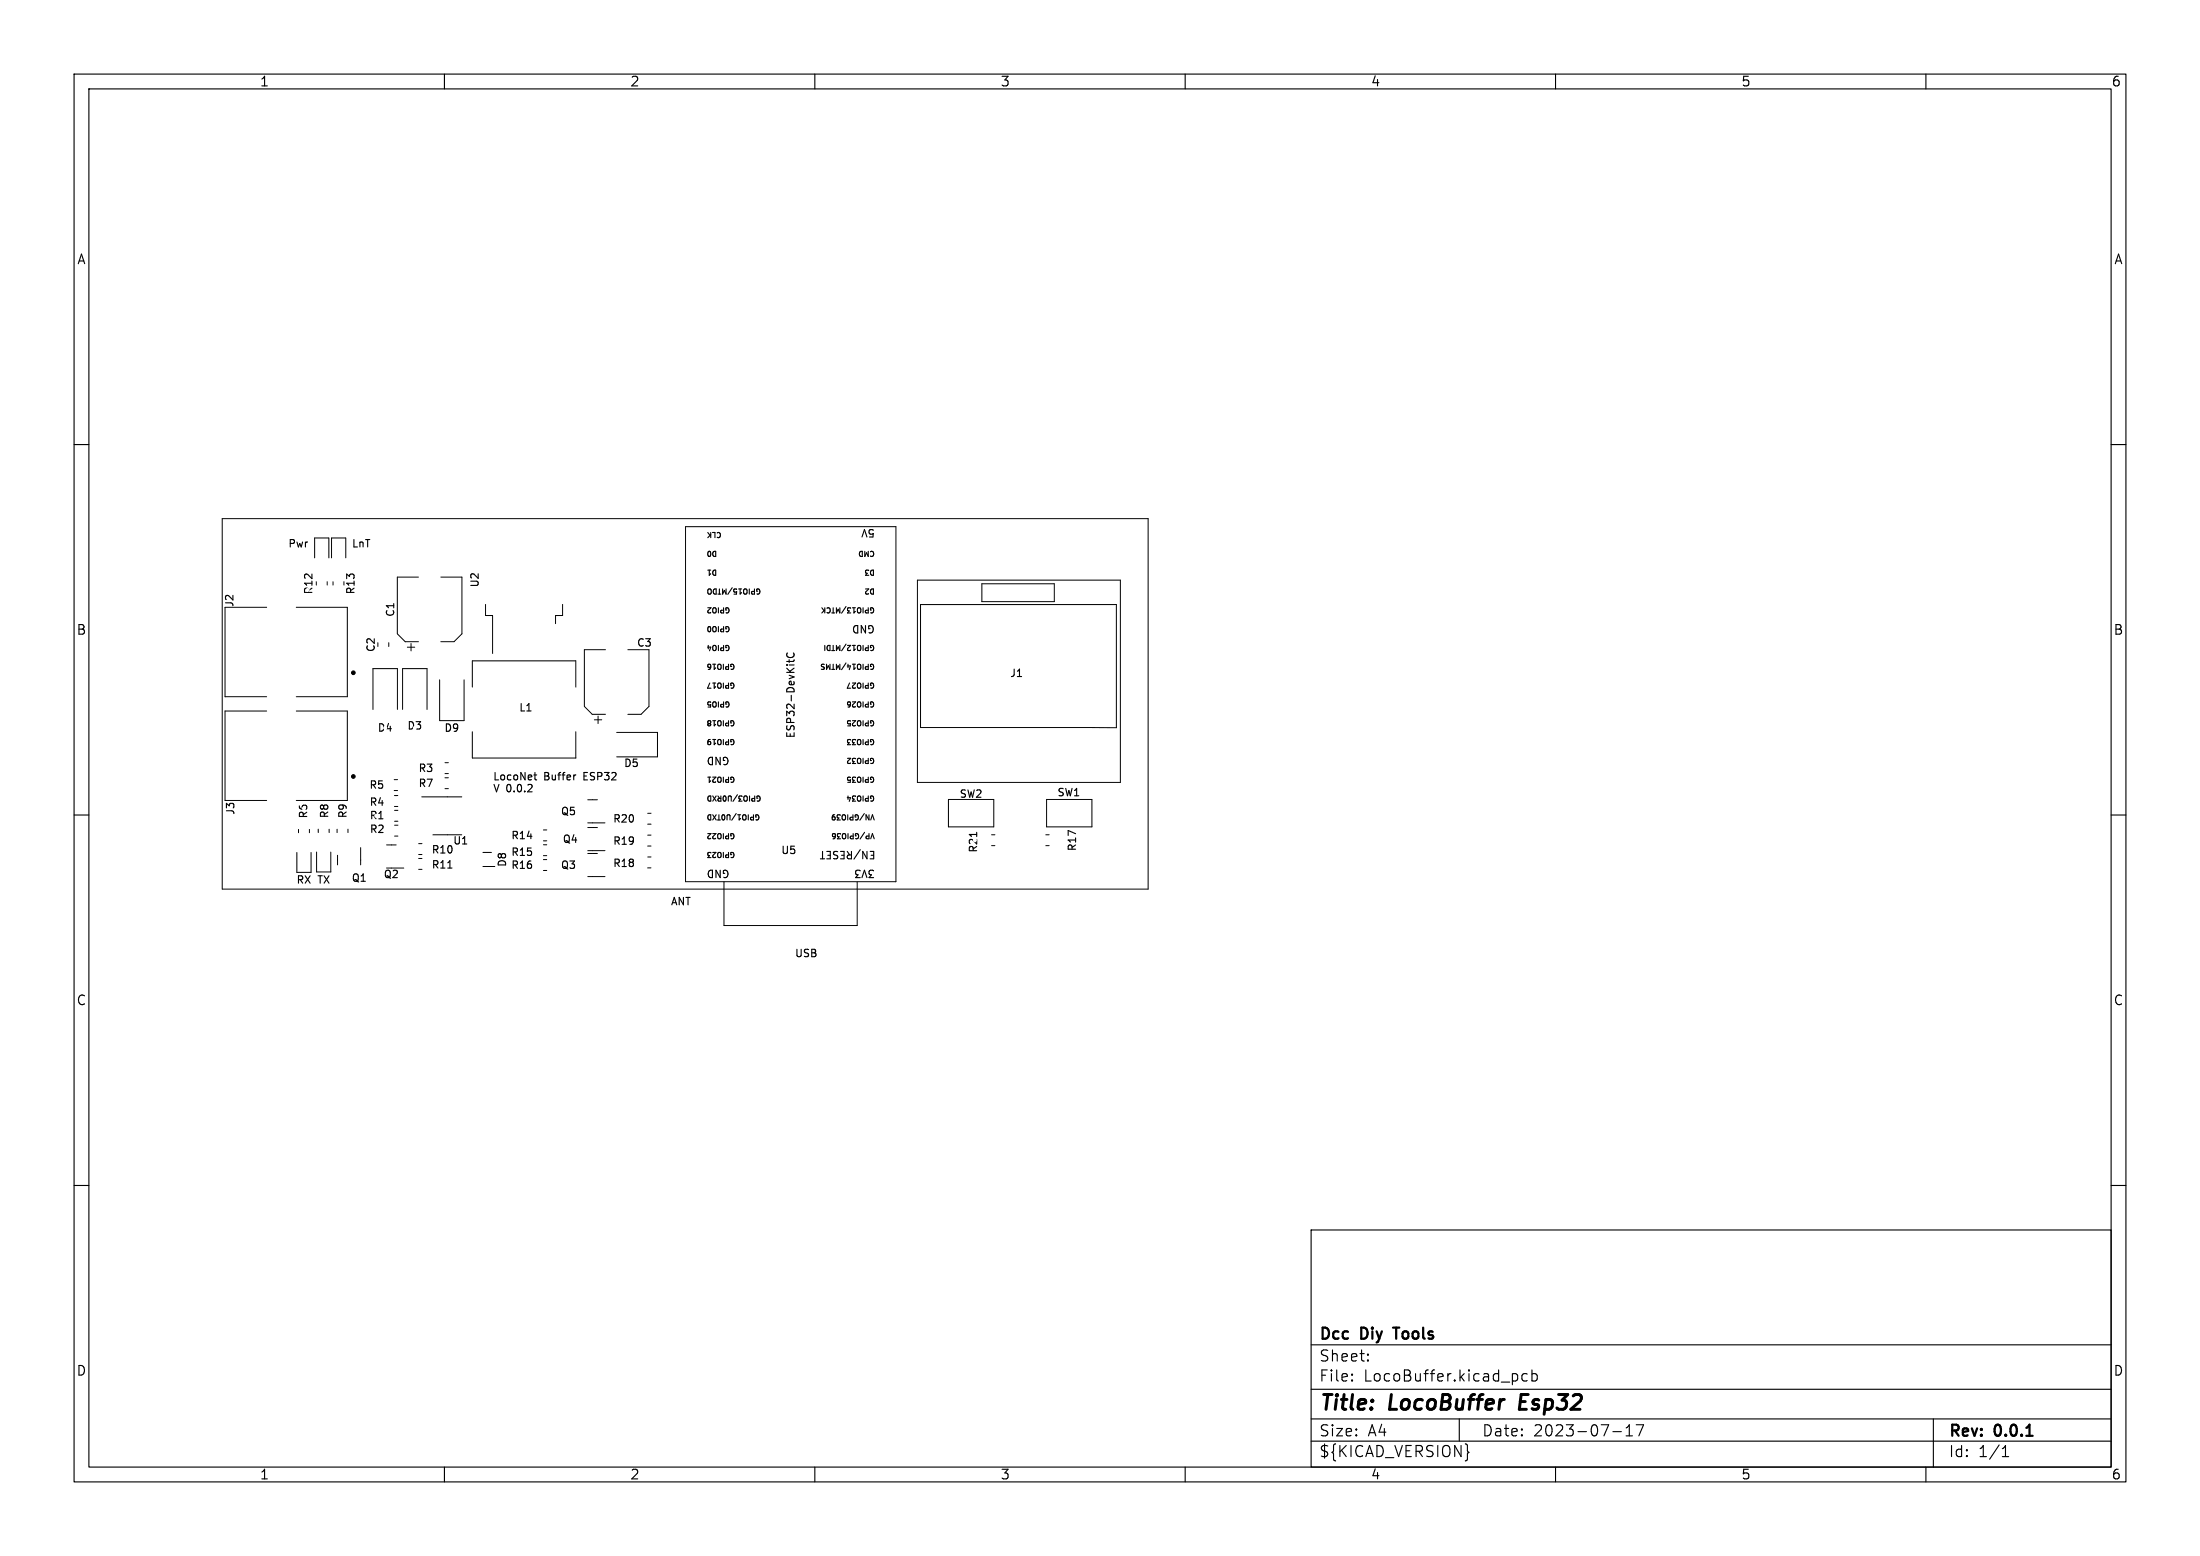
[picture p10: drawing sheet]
<svg xmlns="http://www.w3.org/2000/svg" width="297mm" height="210mm" viewBox="0 0 297 210" stroke-linecap="round" stroke-linejoin="round" font-family="sans-serif">
<g fill="none" stroke="#000" stroke-width=".15">
<path d="M10 10h277v190h-277zM12 12h273v186h-273zM60 10v2M110 10v2M160 10v2M210 10v2M260 10v2M10 60h2M285 60h2M95.6 76.9h.4M96 79.6l-.3-.1-.1 .2 .1 .5h.2l.1-.1M95.6 89.7v.3"/>
<path d="M95.6 97.3v.3M95.6 97.7v.2M95.7 99.9l-.1 .2v.4M95.8 92.2l-.3 .7h.5M106.3 88.1a.47 .47 0 0 0 .3 .7 .47 .47 0 0 0 .6-.5l-.1-.2M106.5 89v.4M107.2 89l-.1 .3h-.9M110.9 82l.3 .4M111.2 90.3h-.3M111.3 89.7h-.4a.29 .29 0 0 0 .3 .4M111.3 82.3l-.4 .4M111.3 87.1v.7"/>
<path d="M111.8 87.1l-.2 .3 .2 .4M10 110h2M60.5 117.2h.5M72.1 104.6h.4M72.2 104.3v.8l.3 .2M77.6 104.6h.1M95.6 112.5h.4l-.4 .4v.3M95.6 104.9h.4M95.6 115.1v.3M95.6 100.1v.1M95.7 107.5l.3-.1v.7a.37 .37 0 0 1-.4-.2 .37 .37 0 0 1 .1-.4zM95.7 110h.3v.7a.37 .37 0 0 1-.4-.3 .37 .37 0 0 1 .1-.4z"/>
<path d="M95.8 104.9v.7v-.1M95.8 115.5l-.2 .2h.4M110.8 115.9h.5M112.3 110.4l.2-.2 .2 .2M112.7 110h-.2l-.1 .1-.1 .4 .2 .2 .2-.2M112.8 112.8l-.2 .1h-.2v-.3l.2-.1 .2 .1-.1 .4-.1 .2h-.2M131.9 112.3v.6M285 110h2M10 160h2M285 160h2M177 166h108v32h-108zM60 198v2"/>
<path d="M110 198v2M160 198v2M177 194.5h108M177 191.5h108M177 187.5h108M177 181.5h108M182.5 186.3h.1l-.1 .1M182.5 186.3v.1M182.5 185.5v.1M182.5 185.5h.1l-.1 .1M184.7 183.6v.1M184.7 183.6h-.1l.1 .1"/>
<path d="M184.7 182.8v.1M184.7 182.8h-.1l.1 .1M197 191.5v3M198.1 195.8l.2 .2-.2 .2M204.8 185.5l.1 .2-.1 .6M206.2 185.5l-.5-.1-.2 .3v.4l.1 .2 .1 .1 .5-.1M206.8 185.5l.4-.1 .3 .3v.4l-.1 .2-.2 .1-.4-.1M206.8 184.9v1.5M210 198v2M217.7 193.2h1.2M219.5 193.8h.9M219.5 192.7l.5-.4v1.5"/>
<path d="M220.9 192.3h1l-.7 1.5M260 198v2M261 191.5v6.5M270.3 196.6h.9M270.3 195.5l.4-.4v1.5"/>
</g>
<path d="M188.1 179.2h.8M273.6 193.8h.8" fill="none" stroke="#000" stroke-width=".3"/>
<path d="M205.4 188.2l-.3 2h1" fill="none" stroke="#000" stroke-width=".4"/>
<g fill="none" stroke="#000" stroke-width=".14">
<path d="M30 70h125v50h-125zM42.5 75.3v-2.7h1.9v2.7M44.2 78.5v.5M44.8 75.3v-2.7h1.9v2.7M45 78.5v.5M46.4 78.5v.5M56.5 77.9h-2.9v7.6l1.1 1.1h1.8M59.5 77.9h2.9v7.6l-1.1 1.1h-1.8M92.5 71.1h28.4v47.9h-28.4zM123.8 78.3h27.4v27.3h-27.4zM132.6 78.8h9.7v2.4h-9.7zM36 82h-5.6v12h5.6"/>
<path d="M36 96h-5.6v12h5.6M40 82h6.9v12h-6.9M40 96h6.9v12h-6.9M50.3 95.8v-5.6h3.3v5.6M52.5 86.7v.6M54.3 95.8v-5.6h3.4v5.6M55 87.4h1M55.5 86.8v1M59.3 91.7v5.6h3.4v-5.6M63.8 92.7v-3.5h13.9v3.5M63.8 98.8v3.5h13.9v-3.5M65.6 81.6v1.5h.9v5.1"/>
<path d="M76 81.6v1.5h-1v1.1M80.2 97.1h1M80.7 96.7v1M81.7 87.7h-2.8v7.6l1.1 1.1h1.7M83.3 98.8h5.5v3.3h-5.5M84.8 87.7h2.8v7.6l-1.1 1.1h-1.7M124.3 81.6h26.4v16.6h-26.4zM40.1 115.1v2.6h1.9v-2.6M40.3 111.9v.5M41.8 111.9v.5M42.7 115v2.7h2v-2.7M43 111.9v.5"/>
<path d="M44.4 111.9v.5M45.5 111.9v.5M45.6 115.4v1.3M47 111.9v.5M48.7 114.4v2.3M52.2 117.2h2.3M52.2 114h1.3M53.2 106.7h.5M53.2 105.2h.5M53.3 107.4h.4M53.3 108.8h.4M53.3 109.4h.4"/>
<path d="M53.3 110.8h.4M53.3 112.8h.4M53.3 111.4h.4M56.5 115.3h.5M56.5 113.9h.5M56.5 117.3h.5M56.5 115.9h.5M56.9 107.5h5.4M58.4 112.7h3.9M60.1 104.4h.4M60.1 102.9h.4M60.1 106.4h.4"/>
<path d="M60.1 105h.4M65.2 115.1h1.1M65.2 116.9h1.6M73.4 113.5h.4M73.4 112h.4M73.4 117.5h.4M73.4 116h.4M73.4 115.5h.4M73.4 114h.4M79.4 114.8h2.3M79.4 111.7h1.3M79.4 118.3h2.3"/>
<path d="M79.4 115.2h1.3M79.4 111.1h2.3M79.4 107.9h1.3M87.4 117.1h.5M87.4 115.7h.5M87.4 114.2h.5M87.4 112.7h.5M87.4 111.2h.5M87.4 109.8h.5M97.7 119v5.9h18v-5.9M128 107.9h6.2v3.7h-6.2zM133.9 112.7h.4"/>
<path d="M133.9 114.1h.4M141.2 112.7h.4M141.2 114.1h.4M141.3 107.9h6.1v3.7h-6.1z"/>
</g>
<g fill="#000" stroke="#000" stroke-width=".14">
<circle cx="47.7" cy="90.8" r=".25"/>
<circle cx="47.7" cy="104.8" r=".25"/>
</g>
<g fill="#fff" stroke="#fff" stroke-width=".14">
<circle cx="77.5" cy="114.7" r=".2"/>
<circle cx="78.5" cy="111.3" r=".2"/>
<circle cx="83.7" cy="112" r=".2"/>
<circle cx="84.5" cy="115" r=".2"/>
<circle cx="65.2" cy="113.7" r=".2"/>
<circle cx="87.5" cy="98" r=".2"/>
<circle cx="62.9" cy="106.8" r=".2"/>
<circle cx="143.4" cy="113.3" r=".2"/>
<circle cx="62.7" cy="105.4" r=".2"/>
<circle cx="57.3" cy="118.1" r=".2"/>
<circle cx="48.1" cy="111.3" r=".2"/>
<circle cx="72.5" cy="82.7" r=".2"/>
<circle cx="48.5" cy="79.5" r=".2"/>
<circle cx="38" cy="83.2" r="1.72"/>
<circle cx="38" cy="92.8" r="1.72"/>
<circle cx="43.1" cy="90.5" r=".44"/>
<circle cx="41" cy="89.5" r=".44"/>
<circle cx="43.1" cy="88.5" r=".44"/>
<circle cx="41" cy="87.5" r=".44"/>
<circle cx="43.1" cy="86.5" r=".44"/>
<circle cx="41" cy="85.5" r=".44"/>
<circle cx="38" cy="97.2" r="1.72"/>
<circle cx="38" cy="106.8" r="1.72"/>
<circle cx="43.1" cy="104.5" r=".45"/>
<circle cx="41" cy="103.5" r=".45"/>
<circle cx="43.1" cy="102.5" r=".45"/>
<circle cx="41" cy="101.5" r=".45"/>
<circle cx="43.1" cy="100.5" r=".45"/>
<circle cx="41" cy="99.5" r=".45"/>
<circle cx="35" cy="75" r="1.6"/>
<circle cx="35" cy="115" r="1.6"/>
<circle cx="150" cy="115" r="1.6"/>
<circle cx="150" cy="75" r="1.6"/>
<circle cx="119.5" cy="117.9" r=".4"/>
<circle cx="119.5" cy="115.4" r=".4"/>
<circle cx="119.5" cy="112.8" r=".4"/>
<circle cx="119.5" cy="110.3" r=".4"/>
<circle cx="119.5" cy="107.7" r=".4"/>
<circle cx="119.5" cy="105.2" r=".4"/>
<circle cx="119.5" cy="102.7" r=".4"/>
<circle cx="119.5" cy="100.1" r=".4"/>
<circle cx="119.5" cy="97.6" r=".4"/>
<circle cx="119.5" cy="95" r=".4"/>
<circle cx="119.5" cy="92.5" r=".4"/>
<circle cx="119.5" cy="90" r=".4"/>
<circle cx="119.5" cy="87.4" r=".4"/>
<circle cx="119.5" cy="84.9" r=".4"/>
<circle cx="119.5" cy="82.3" r=".4"/>
<circle cx="119.5" cy="79.8" r=".4"/>
<circle cx="119.5" cy="77.3" r=".4"/>
<circle cx="119.5" cy="74.7" r=".4"/>
<circle cx="119.5" cy="72.2" r=".4"/>
<circle cx="94.1" cy="72.2" r=".4"/>
<circle cx="94.1" cy="74.7" r=".4"/>
<circle cx="94.1" cy="77.3" r=".4"/>
<circle cx="94.1" cy="79.8" r=".4"/>
<circle cx="94.1" cy="82.3" r=".4"/>
<circle cx="94.1" cy="84.9" r=".4"/>
<circle cx="94.1" cy="87.4" r=".4"/>
<circle cx="94.1" cy="90" r=".4"/>
<circle cx="94.1" cy="92.5" r=".4"/>
<circle cx="94.1" cy="95" r=".4"/>
<circle cx="94.1" cy="97.6" r=".4"/>
<circle cx="94.1" cy="100.1" r=".4"/>
<circle cx="94.1" cy="102.7" r=".4"/>
<circle cx="94.1" cy="105.2" r=".4"/>
<circle cx="94.1" cy="107.7" r=".4"/>
<circle cx="94.1" cy="110.3" r=".4"/>
<circle cx="94.1" cy="112.8" r=".4"/>
<circle cx="94.1" cy="115.4" r=".4"/>
<circle cx="94.1" cy="117.9" r=".4"/>
<circle cx="133.6" cy="80" r=".5"/>
<circle cx="136.2" cy="80" r=".5"/>
<circle cx="138.7" cy="80" r=".5"/>
<circle cx="141.3" cy="80" r=".5"/>
</g>
<g font-size="2.8">
<text x="178" y="190.9">Title:</text>
<text x="187.7" y="190.9">LocoBuffer</text>
<text x="206" y="190.9">Esp32</text>
</g>
<g font-size="2.1">
<text x="178" y="184">Sheet:</text>
<text x="178" y="181.2">Dcc</text>
<text x="183.8" y="181.2">Diy</text>
<text x="188.9" y="181.2">Tools</text>
<text x="178" y="186.7">File:</text>
<text x="184.1" y="186.7">LocoBuffer.kicad_pcb</text>
<text x="178" y="196.9">${KICAD_VERSION}</text>
<text x="178" y="194.1">Size:</text>
<text x="184.7" y="194.1">A4</text>
<text x="200" y="194.1">Date:</text>
<text x="207" y="194.1">2023-07-17</text>
<text x="263" y="194.3">Rev:</text>
<text x="263" y="196.9">Id:</text>
<text x="267.1" y="196.9">1/1</text>
<text x="269.4" y="194.3">0.0.1</text>
</g>
<g font-size="1.8">
<text x="35" y="11.9">1</text>
<text x="85" y="11.9">2</text>
<text x="135" y="11.9">3</text>
<text x="185" y="11.9">4</text>
<text x="235" y="11.9">5</text>
<text x="285" y="11.9">6</text>
<text x="10.3" y="35.9">A</text>
<text x="285.4" y="35.9">A</text>
<text x="10.3" y="85.9">B</text>
<text x="285.3" y="85.9">B</text>
<text x="10.3" y="135.9">C</text>
<text x="285.3" y="135.9">C</text>
<text x="10.3" y="185.9">D</text>
<text x="285.3" y="185.9">D</text>
<text x="35" y="199.9">1</text>
<text x="85" y="199.9">2</text>
<text x="135" y="199.9">3</text>
<text x="185" y="199.9">4</text>
<text x="235" y="199.9">5</text>
<text x="285" y="199.9">6</text>
</g>
<g font-size="1.4">
<text x="118.2" y="71.2" transform="rotate(-180 118.2 71.2)">5V</text>
<text x="38.8" y="74">Pwr</text>
<text x="47.7" y="74">LnT</text>
<text x="31.7" y="82" transform="rotate(-90 31.7 82)">J2</text>
<text x="48.1" y="80.3" transform="rotate(-90 48.1 80.3)">R13</text>
<text x="53.4" y="83.4" transform="rotate(-90 53.4 83.4)">C1</text>
<text x="64.8" y="79.4" transform="rotate(-90 64.8 79.4)">U2</text>
<text x="50.8" y="88.1" transform="rotate(-90 50.8 88.1)">C2</text>
<text x="85.9" y="87.5">C3</text>
<text x="118.2" y="84.2" transform="rotate(-180 118.2 84.2)">GND</text>
<text x="136.3" y="91.6">J1</text>
<text x="59.9" y="99">D9</text>
<text x="70" y="96.2">L1</text>
<text x="98.6" y="101.9" transform="rotate(-180 98.6 101.9)">GND</text>
<text x="107.5" y="99.7" transform="rotate(-90 107.5 99.7)">ESP32-DevKitC</text>
<text x="49.8" y="106.7">R5</text>
<text x="56.4" y="106.4">R7</text>
<text x="66.5" y="105.4">LocoNet</text>
<text x="66.5" y="107">V 0.0.2</text>
<text x="73.5" y="105.4">Buffer</text>
<text x="79" y="105.4">ESP32</text>
<text x="84.1" y="103.7">D5</text>
<text x="129.5" y="107.9">SW2</text>
<text x="142.7" y="107.7">SW1</text>
<text x="31.8" y="110.1" transform="rotate(-90 31.8 110.1)">J3</text>
<text x="44.5" y="110.5" transform="rotate(-90 44.5 110.5)">R8</text>
<text x="47" y="110.5" transform="rotate(-90 47 110.5)">R9</text>
<text x="49.8" y="109">R4</text>
<text x="49.8" y="112.6">R2</text>
<text x="68.9" y="113.5">R14</text>
<text x="75.6" y="110.2">Q5</text>
<text x="75.9" y="114">Q4</text>
<text x="82.7" y="111.2">R20</text>
<text x="47.4" y="119.2">Q1</text>
<text x="51.7" y="118.7">Q2</text>
<text x="58.2" y="115.4">R10</text>
<text x="58.2" y="117.4">R11</text>
<text x="61.1" y="114.2">U1</text>
<text x="68.5" y="117.1" transform="rotate(-90 68.5 117.1)">D8</text>
<text x="68.9" y="117.5">R16</text>
<text x="68.9" y="115.7">R15</text>
<text x="75.6" y="117.5">Q3</text>
<text x="82.7" y="117.2">R18</text>
<text x="82.7" y="114.2">R19</text>
<text x="98.6" y="117.2" transform="rotate(-180 98.6 117.2)">GND</text>
<text x="105.4" y="115.5">U5</text>
<text x="118.2" y="117.2" transform="rotate(-180 118.2 117.2)">3V3</text>
<text x="118.3" y="114.6" transform="rotate(-180 118.3 114.6)">EN/RESET</text>
<text x="145.5" y="115" transform="rotate(-90 145.5 115)">R17</text>
<text x="90.5" y="122.2">ANT</text>
<text x="107.2" y="129.2">USB</text>
</g>
<g font-size="1.4" fill="#fff">
<text x="42.4" y="80.3" transform="rotate(-90 42.4 80.3)">R12</text>
<text x="50.9" y="99">D4</text>
<text x="54.9" y="98.7">D3</text>
<text x="56.4" y="104.4">R3</text>
<text x="41.7" y="110.6" transform="rotate(-90 41.7 110.6)">R6</text>
<text x="49.8" y="110.8">R1</text>
<text x="39.9" y="119.5">RX TX</text>
<text x="132.1" y="115.2" transform="rotate(-90 132.1 115.2)">R21</text>
</g>
<g font-size="1">
<text x="97.6" y="71.6" transform="rotate(-180 97.6 71.6)">CLK</text>
<text x="97" y="74.1" transform="rotate(-180 97 74.1)">D0</text>
<text x="97" y="76.7" transform="rotate(-180 97 76.7)">D1</text>
<text x="118.2" y="76.7" transform="rotate(-180 118.2 76.7)">D3</text>
<text x="118.2" y="74.1" transform="rotate(-180 118.2 74.1)">CMD</text>
<text x="98.8" y="81.8" transform="rotate(-180 98.8 81.8)">GPIO2</text>
<text x="102.9" y="79.2" transform="rotate(-180 102.9 79.2)">GPIO15/MTDO</text>
<text x="118.2" y="79.2" transform="rotate(-180 118.2 79.2)">D2</text>
<text x="118.2" y="81.8" transform="rotate(-180 118.2 81.8)">GPIO13/MTCK</text>
<text x="98.8" y="86.8" transform="rotate(-180 98.8 86.8)">GPIO4</text>
<text x="98.8" y="84.3" transform="rotate(-180 98.8 84.3)">GPIO0</text>
<text x="99.4" y="89.4" transform="rotate(-180 99.4 89.4)">GPIO16</text>
<text x="118.2" y="86.8" transform="rotate(-180 118.2 86.8)">GPIO12/MTDI</text>
<text x="118.2" y="89.4" transform="rotate(-180 118.2 89.4)">GPIO14/MTMS</text>
<text x="98.8" y="94.5" transform="rotate(-180 98.8 94.5)">GPIO5</text>
<text x="99.4" y="91.9" transform="rotate(-180 99.4 91.9)">GPIO17</text>
<text x="118.2" y="94.5" transform="rotate(-180 118.2 94.5)">GPIO26</text>
<text x="118.2" y="91.9" transform="rotate(-180 118.2 91.9)">GPIO27</text>
<text x="99.4" y="97" transform="rotate(-180 99.4 97)">GPIO18</text>
<text x="99.4" y="99.5" transform="rotate(-180 99.4 99.5)">GPIO19</text>
<text x="118.2" y="99.5" transform="rotate(-180 118.2 99.5)">GPIO33</text>
<text x="118.2" y="97" transform="rotate(-180 118.2 97)">GPIO25</text>
<text x="99.4" y="104.6" transform="rotate(-180 99.4 104.6)">GPIO21</text>
<text x="103" y="107.2" transform="rotate(-180 103 107.2)">GPIO3/U0RXD</text>
<text x="118.2" y="102.1" transform="rotate(-180 118.2 102.1)">GPIO32</text>
<text x="118.2" y="107.2" transform="rotate(-180 118.2 107.2)">GPIO34</text>
<text x="118.2" y="104.6" transform="rotate(-180 118.2 104.6)">GPIO35</text>
<text x="99.4" y="112.2" transform="rotate(-180 99.4 112.2)">GPIO22</text>
<text x="102.8" y="109.7" transform="rotate(-180 102.8 109.7)">GPIO1/U0TXD</text>
<text x="118.2" y="109.7" transform="rotate(-180 118.2 109.7)">VN/GPIO39</text>
<text x="118.2" y="112.2" transform="rotate(-180 118.2 112.2)">VP/GPIO36</text>
<text x="99.4" y="114.8" transform="rotate(-180 99.4 114.8)">GPIO23</text>
</g>
</svg>
